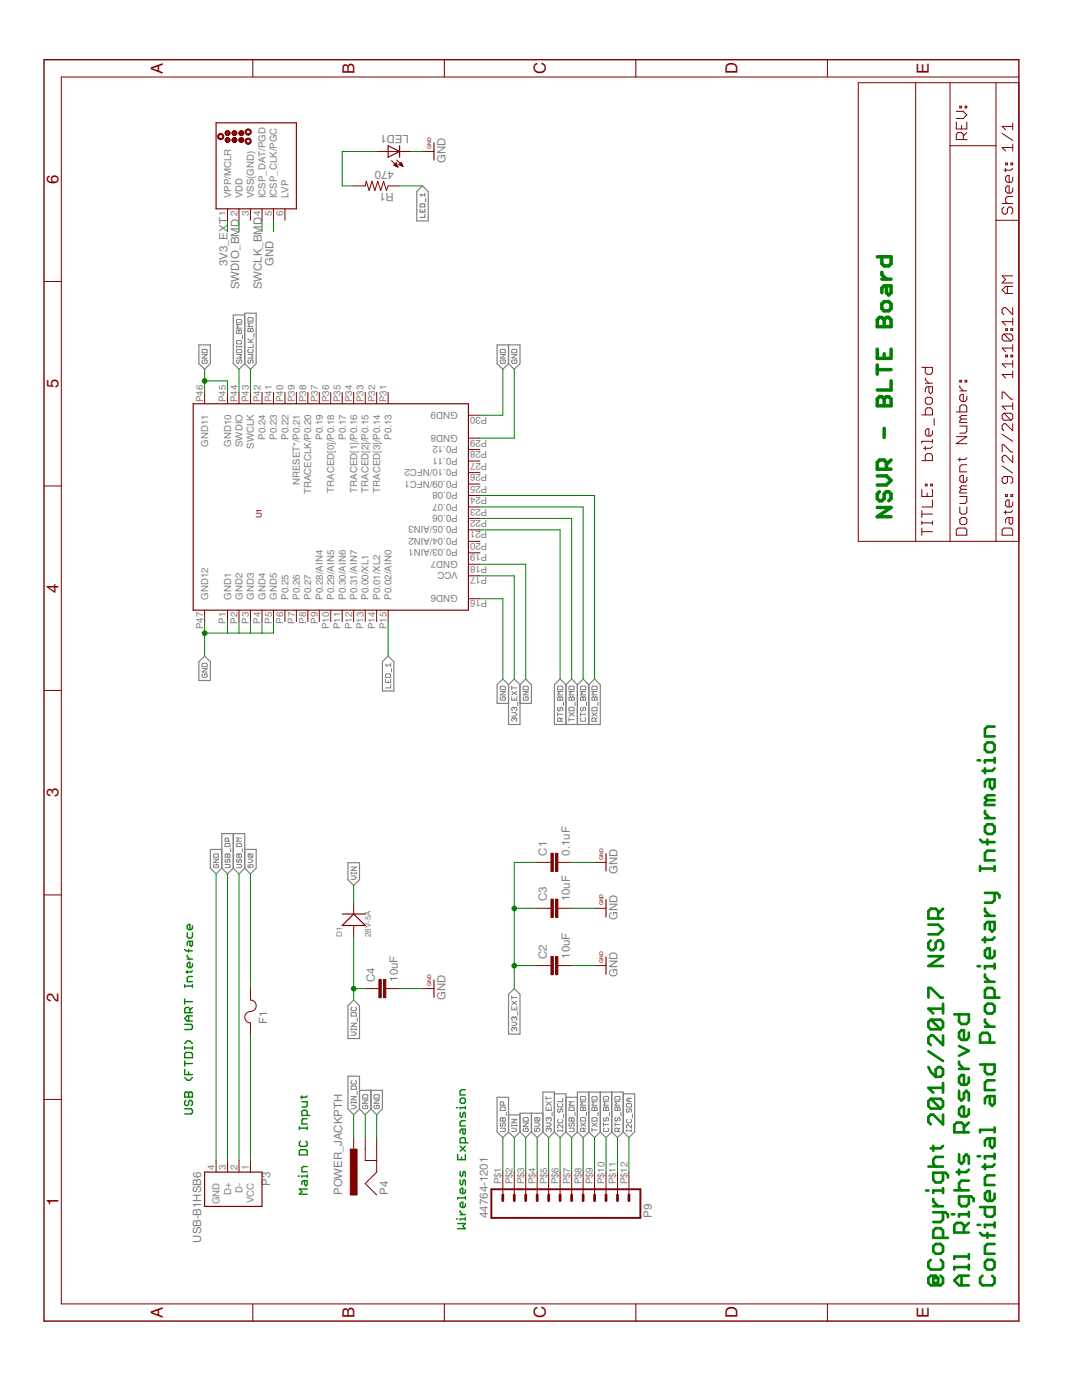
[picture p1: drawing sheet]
<svg xmlns="http://www.w3.org/2000/svg" width="216mm" height="279mm" viewBox="0 0 216 279" stroke-linecap="round" stroke-linejoin="round" font-family="sans-serif">
<g fill="none" stroke="#808080" stroke-width=".23">
<path d="M83.2 38.2l1.1-1.1 1.1 1.1v5.9h-2.2zM84.8 38.6v.6M84.8 38.9h-1l.4 .3M84.9 39.6v.6M83.8 40.8l.2-.1h.6l.2 .1v.5h-1zM83.8 41.7v.6h1v-.6M84.3 42v.3M84.8 42.8v.6h-1M39.7 68.8h2.3v3.8l-1.2 1.1-1.1-1.1zM48.8 62.9h-2.3v9.7l1.2 1.1 1.1-1.1M48.8 62.5h2.3v10.1l-1.1 1.1-1.2-1.1zM99.2 68.8h4.6v3.8l-1.2 1.1-1.1-1.1-1.2 1.1-1.1-1.1z"/>
<path d="M101.5 68.8v3.8M40.8 130.9l1.2 1.2v3.7h-2.3v-3.7zM77.4 130.9l1.2 1.2v5.8h-2.3v-5.8zM101.5 136.7l-1.2-1.2-1.1 1.2v3.7h2.3M101.5 136.7v7.9h2.3v-7.9M101.5 136.7l1.1-1.2 1.2 1.2M103.8 136.7l1.1-1.2 1.1 1.2v3.7h-2.2M112.9 136.7l-1.1-1.2-1.2 1.2v7.9h9.2v-7.9l-1.2-1.2-1.1 1.2M112.9 136.7l1.2-1.2 1.1 1.2M112.9 136.7v7.9M115.2 136.7v7.9M115.2 136.7l1.2-1.2 1.1 1.2"/>
<path d="M117.5 136.7v7.9M44.3 169.5h-2.3v3.7l1.1 1.2 1.2-1.2M44.3 173.2v-6.8h4.5v6.8M44.3 173.2l1.1 1.2 1.1-1.2M46.5 166.4v6.8M46.5 173.2l1.2 1.2 1.1-1.2M48.8 169.5h2.3v3.7l-1.1 1.2-1.2-1.2M69.4 172.2h2.3v3.4l-1.1 1.1-1.2-1.1zM102.6 197.3l1.2 1.1v8h-2.3v-8zM69.4 200.7l1.2-1.1 1.1 1.1v6.6h-2.3zM69.4 214.8h2.3v6.5l-1.1 1.2-1.2-1.2zM71.7 217.6h4.6v3.7l-1.1 1.2-1.2-1.2"/>
<path d="M74 217.6v3.7M99.2 219h2.3v6.9l-1.2 1.1-1.1-1.1zM110.6 218.3h2.3v7.6M112.9 219h2.3M117.5 218v7.9M119.8 218v7.9M122.1 218v7.9M124.4 218.3h2.2v7.6l-1.1 1.1-1.1-1.1M71.7 221.3l1.2 1.2 1.1-1.2M101.5 225.9l1.1 1.1 1.2-1.1M101.5 222.5h2.3M103.8 225.9l1.1 1.1 1.1-1.1"/>
<path d="M106 222.2v3.7M106 225.9l1.2 1.1 1.1-1.1M108.3 222.2h-4.5v3.7M108.3 225.9v-7.9h2.3v7.9M108.3 225.9l1.2 1.1 1.1-1.1M110.6 225.9l1.2 1.1 1.1-1.1M112.9 225.9l1.2 1.1 1.1-1.1M115.2 225.9l1.2 1.1 1.1-1.1M115.2 225.9v-7.9h9.2v7.9M117.5 225.9l1.1 1.1 1.2-1.1M119.8 225.9l1.1 1.1 1.2-1.1M122.1 225.9l1.1 1.1 1.2-1.1"/>
</g>
<g fill="none" stroke="#808080" stroke-width=".2">
<path d="M40.3 70.8h1l-1 .7h1M40.5 69.7h.7l.1 .2v.5h-1v-.5zM40.5 71.8l-.2 .2v.3l.2 .2h.7l.1-.2v-.3l-.1-.2h-.4v.4M47.2 70.8h1l-.3 .3 .3 .4h-1M47.2 69.9l.1-.2h.7l.2 .2v.5h-1zM47.2 66l.1-.2 .4 .2 .3-.2 .2 .2v.5h-1zM47.2 69v.3M47.2 69.2h1M47.3 71.8l-.1 .2v.3l.1 .2 .4-.2v-.3l.2-.2 .3 .2v.3l-.2 .2M47.3 63.8h.7l.2 .1v.5h-1v-.5zM47.3 68h.7l.2 .1v.4l-.2 .1h-.7l-.1-.1v-.4zM47.7 66v.5"/>
<path d="M48.2 69v.3M48.2 64.8h-1l.3 .4-.3 .3h1M48.4 66.9v.7M49.5 70.8h1l-.3 .3 .3 .4h-1M49.5 65.7l.1-.2 .4 .2 .3-.2 .2 .2v.5h-1zM49.5 68.3h1M49.5 67.6l.7 .7M49.6 71.8l-.1 .2v.3l.1 .2 .4-.2v-.3l.2-.2 .3 .2v.3l-.2 .2M49.6 69.7l-.1 .2v.3l.1 .2h.7l.2-.2v-.3l-.2-.2M49.6 63.4h.7l.2 .2v.5h-1v-.5zM50 65.7v.5M50.5 64.5h-1l.3 .3-.3 .3h1"/>
<path d="M50.5 68.7v.6h-1M50.5 67.6l-.5 .5M50.7 66.5v.7M99.8 70.8h1l-1 .7h1M99.8 69.9l.2-.2h.7l.1 .2v.5h-1zM100 71.8l-.2 .2v.3l.2 .2h.7l.1-.2v-.3l-.1-.2h-.4v.4M102.1 70.8h1l-1 .7h1M102.1 69.9l.2-.2h.7l.1 .2v.5h-1zM102.3 71.8l-.2 .2v.3l.2 .2h.7l.1-.2v-.3l-.1-.2h-.4v.4M40.3 133.4h1l-1 .7h1M40.5 134.5l-.2 .2v.3l.2 .2h.7l.1-.2v-.3l-.1-.2h-.4v.3M40.5 132.4h.7l.1 .1v.6h-1v-.6z"/>
<path d="M76.9 134.7l.2-.2h.7l.2 .2v.5h-1.1zM76.9 135.5v.7h1.1v-.7M77.4 135.9v.3M78 136.6v.7h-1.1M78 132.4v.7M78 132.7h-1.1l.4 .4M78.1 133.4v.7M99.8 138h1l-1 .7h1M100 136.9h.7l.1 .2v.5h-1v-.5zM100 139.1l-.2 .1v.4l.2 .1h.7l.1-.1v-.4l-.1-.1h-.4v.3M102.1 139.1v.6h1v-.6M102.1 136.9v.7"/>
<path d="M102.1 138l1 .7M102.1 137.3h1M102.6 139.4v.3M103.1 138l-1 .7M104.4 138h1l-1 .7h1M104.6 139.1l-.2 .1v.4l.2 .1h.6l.2-.1v-.4l-.2-.1h-.3v.3M104.6 136.9h.6l.2 .2v.5h-1v-.5zM111.3 139.2l.1-.1 .4 .1 .3-.1 .2 .1v.5h-1zM111.3 137.1l.1-.2h.7l.2 .2v.5h-1zM111.8 139.2v.5M112.3 138h-1l.3 .3-.3 .4h1M113.5 139.2l.2-.1 .4 .1 .3-.1 .2 .1v.5h-1.1z"/>
<path d="M113.7 136.9h.7l.2 .2v.5h-1.1v-.5zM114.1 139.2v.5M114.6 138h-1.1l.4 .3-.4 .4h1.1M115.8 139.2l.2-.1 .4 .1 .3-.1 .2 .1v.5h-1.1zM116 136.9h.7l.2 .2v.5h-1.1v-.5zM116.4 139.2v.5M116.9 138h-1.1l.4 .3-.4 .4h1.1M118.1 139.2l.2-.1 .3 .1 .4-.1 .1 .1v.5h-1zM118.1 137.1l.2-.2h.7l.1 .2v.5h-1zM118.6 139.2v.5M119.1 138h-1l.4 .3-.4 .4h1M102.1 142.2h.7l.3 .4-.3 .3h-.7"/>
<path d="M102.6 141.3l-.2-.1-.3 .1v.4l.2 .2M102.6 143.4l-.2-.1-.3 .1v.4l.2 .2M102.6 141.3l.2-.1 .3 .1v.4l-.1 .2M102.6 143.4l.2-.1 .3 .1v.4l-.1 .2M102.6 141.3v.2M102.6 143.4v.2M103.3 140.1v.7M111.3 142.6h1M111.3 142.2v.7M111.4 141.2l-.1 .1v.4l.1 .2 .4-.2v-.4l.2-.1 .3 .1v.4l-.2 .2M112 144v-.6l-.2-.1h-.4l-.1 .1v.6h1M112.3 143.3l-.3 .3"/>
<path d="M112.5 140.1v.7M113.5 141.3l.2-.1h.7l.2 .1v.6h-1.1zM113.5 143.6h1.1M113.5 143.3v.7M113.5 142.2l1.1 .7M114.6 142.2l-1.1 .7M114.7 140.1v.7M115.8 142.2v.7M115.8 142.6h1.1M116 143.3l-.2 .1v.4l.2 .2h.7l.2-.2v-.4l-.2-.1M116 141.2l-.2 .1v.4l.2 .2 .4-.2v-.4l.1-.1 .4 .1v.4l-.2 .2M117 140.1v.7"/>
<path d="M118.1 141.3l.2-.1h.7l.1 .1v.6h-1zM118.1 142.2l1 .7M118.8 144v-.6l-.2-.1h-.3l-.2 .1v.6h1M119.1 143.3l-.3 .3M119.1 142.2l-1 .7M119.3 140.1v.7M42.6 171.5h1l-1 .6h1M42.8 172.5l-.2 .2v.3l.2 .2h.6l.2-.2v-.3l-.5-.2v.3M42.8 170.4h.6l.2 .2v.5h-1v-.5zM44.9 172.5h.8l.2 .2v.3l-.2 .2h-.8M44.9 170.6l.2-.2 .3 .2 .3-.2 .2 .2v.5h-1zM44.9 168.5l.2-.2h.6l.2 .2v.5h-1z"/>
<path d="M45.1 171.5l-.2 .1v.4l.4 .1 .1-.5 .3-.1 .2 .1v.4l-.2 .1M45.4 170.6v.5M45.6 167.9v-.5l-.2-.1h-.3l-.2 .1v.5h1M46 169.4v.6M47.2 172.5h.8l.2 .2v.3l-.2 .2h-.8M47.2 168.5l.2-.2h.6l.2 .2v.5h-1zM47.4 171.5l-.2 .1 .2 .5 .3-.1v-.4l.2-.1 .3 .1v.4l-.2 .1M47.4 170.4l.3 .2 .3-.2 .2 .2v.5h-1v-.5zM47.7 170.6v.5M48.2 167.3h-1l.3 .3-.3 .3h1M48.3 169.4v.6M49.5 172.5v.7h.5l-.2-.5 .5-.2 .2 .2-.2 .5"/>
<path d="M49.5 171.5h.6l.4 .3-.4 .3h-.6M49.7 170.4l-.2 .2 .2 .5h.6M49.7 170.4h.6l.2 .2-.2 .5M49.7 170.4l.6 .7M70.1 174.1v.3M70.1 174.8h.7l.3 .4-.3 .3h-.7M70.1 174.3h1M70.1 173h1l-1 .7h1M71.1 174.1v.3M102.1 198.7v.7M102.1 199.8l1 .7M102.1 199.1h1"/>
<path d="M103.1 199.8l-1 .7M70.1 218.8h1l-1 .7h1M70.1 202.2l.1-.1h.7l.2 .1v.6h-1zM70.1 216.9l.1-.2h.7l.2 .2v.5h-1zM70.1 205.2v.4M70.1 219.9v.3M70.1 206h.7l.3 .3-.3 .3h-.7M70.1 205.4h1M70.1 204.2h1l-1 .7h1M70.2 201l-.1 .2v.3l.1 .2h.7l.2-.2v-.3l-.2-.2M70.2 215.6l-.1 .2v.4l.1 .1h.7l.2-.1v-.4l-.2-.2M71.1 205.2v.4"/>
<path d="M71.1 219.9v.3M71.3 203.1v.7M71.3 217.8v.6M72.3 219.5h1.1l-1.1 .7h1.1M72.5 218.5h.7l.2 .1v.6h-1.1v-.6zM74.6 219.5h1.1l-1.1 .7h1.1M74.6 218.6l.2-.1h.7l.2 .1v.6h-1.1zM102.1 200.9v.6h1v-.6M102.1 204h.7l.3 .3-.3 .4h-.7M102.6 203.1l-.2-.2-.3 .2v.4l.2 .1M102.6 205.2l-.2-.1-.3 .1v.4l.2 .1M102.6 203.1l.2-.2 .3 .2v.4l-.1 .1"/>
<path d="M102.6 205.2l.2-.1 .3 .1v.4l-.1 .1M102.6 201.2v.3M102.6 203.1v.2M102.6 205.2v.2M103.3 201.9v.7M109 218.8v.7M109 219.9l1 .7M109 219.2h1M110 219.9l-1 .7M112.3 219.2v.7h-1M114.6 219.9h-1.1l.4 .3-.4 .4h1.1M115.8 219l.2-.2h.7l.2 .2v.5h-1.1z"/>
<path d="M116.9 219.9h-1.1l.4 .3-.4 .4h1.1M118.1 219l.2-.2h.7l.1 .2v.5h-1zM119.1 219.9h-1l.4 .3-.4 .4h1M120.4 219l.2-.2h.7l.1 .2v.5h-1zM121.4 219.9h-1l.4 .3-.4 .4h1M122.7 219l.2-.2h.6l.2 .2v.5h-1zM123.7 219.9h-1l.3 .3-.3 .4h1M125.5 219.2v.7M126 219.2h-.7l-.3 .3 .3 .4h.7M70.1 220.6h.7l.3 .3-.3 .4h-.7M70.1 220h1M72.5 220.6l-.2 .1v.4l.2 .2h.7l.2-.2v-.4l-.2-.1h-.3v.3"/>
<path d="M74.8 220.6l-.2 .1v.4l.2 .2h.7l.2-.2v-.4l-.2-.1h-.3v.3M99.8 225.1h.9l.1 .2v.4l-.1 .1h-.9M100 220.9h.7l.1 .2v.5h-1v-.5zM100 223l.3 .2 .4-.2 .1 .2v.5h-1v-.5zM100 224.1l-.2 .2v.3l.4 .2 .1-.2v-.3l.4-.2 .1 .2v.3l-.1 .2M100.3 223.2v.5M100.5 220.6v-.6l-.2-.1h-.3l-.2 .1v.6h1M101 222v.7M102.1 224.4v.4M102.1 225.1h.7l.3 .4-.3 .3h-.7M102.1 223.4h1l-1 .7h1M102.1 224.6h1"/>
<path d="M103.1 224.4v.4M104.4 224.1h1l-1 .7h1M104.6 223h.6l.2 .2v.5h-1v-.5zM104.6 225.1l-.2 .2v.4l.2 .1h.6l.2-.1v-.4l-.2-.2h-.3v.4M106.7 225.1v.7h.5l-.2-.5 .2-.2h.3l.2 .2v.4l-.2 .1M106.7 224.1h.7l.3 .3-.3 .4h-.7M106.8 223l-.1 .2v.4l.1 .1h.7M106.8 223h.7l.2 .2v.4l-.2 .1M106.8 223l.7 .7M109 224.1h.6l.4 .3-.4 .4h-.6M109 220.9v.7h1v-.7M109.5 225.3l-.2-.2-.3 .2v.4l.1 .1"/>
<path d="M109.5 225.3l.1-.2 .4 .2v.4l-.2 .1M109.5 223.2l-.2-.2-.3 .2v.4l.1 .1M109.5 223.2l.1-.2 .4 .2v.4l-.2 .1M109.5 221.3v.3M109.5 223.2v.2M109.5 225.3v.2M110.2 222v.7M111.3 225.5v.3M111.3 225.7h1M111.4 223.4l-.1 .2v.3l.1 .2h.7l.2-.2v-.3l-.2-.2M111.4 220.2l-.1 .2v.3l.1 .2h.7l.2-.2v-.3l-.2-.2M111.4 221.3l-.1 .2v.3l.1 .2 .4-.2v-.3l.2-.2 .3 .2v.3l-.2 .2"/>
<path d="M112.3 224.5v.6l-.7-.6-.3 .1v.4l.1 .1M112.3 225.5v.3M112.5 222.3v.7M113.5 225.1h.9l.2 .2v.4l-.2 .1h-.9M113.5 221.1l.2-.2h.7l.2 .2v.5h-1.1zM113.7 224.1l-.2 .2v.3l.4 .2 .2-.2v-.3l.3-.2 .2 .2v.3l-.2 .2M113.7 223l.4 .2 .3-.2 .2 .2v.5h-1.1v-.5zM114.1 223.2v.5M114.7 222v.7M115.8 221.1l.2-.2 .4 .2 .3-.2 .2 .2v.5h-1.1zM115.8 224.1l1.1 .7M116 223h.7l.2 .2v.5h-1.1v-.5z"/>
<path d="M116.4 221.1v.5M116.5 225.8v-.5l-.1-.2h-.4l-.2 .2v.5h1.1M116.9 225.1l-.4 .4M116.9 224.1l-1.1 .7M117 222v.7M118.1 223.2l.2-.2h.7l.1 .2v.5h-1zM118.1 221.1l.2-.2 .3 .2 .4-.2 .1 .2v.5h-1zM118.1 225.1v.7M118.1 225.5h1M118.1 224.1l1 .7M118.6 221.1v.5M119.1 224.1l-1 .7"/>
<path d="M119.3 222v.7M120.4 221.1l.2-.2 .3 .2 .4-.2 .1 .2v.5h-1zM120.4 224.1v.7M120.4 224.4h1M120.6 225.1l-.2 .2v.4l.2 .1h.7l.1-.1v-.4l-.1-.2M120.6 223l-.2 .2v.4l.4 .1 .1-.1v-.4l.4-.2 .1 .2v.4l-.1 .1M120.9 221.1v.5M121.6 222v.7M122.7 221.1l.2-.2 .3 .2 .3-.2 .2 .2v.5h-1zM122.7 224.4h1M122.7 224.1v.7M122.9 223l-.2 .2v.4l.3 .1 .2-.1v-.4l.3-.2 .2 .2v.4l-.2 .1"/>
<path d="M123.2 221.1v.5M123.4 225.8v-.5l-.2-.2h-.3l-.2 .2v.5h1M123.7 225.1l-.3 .4M123.9 222v.7M125 220.4l.2-.2h.6l.2 .2v.5h-1zM125 225.7h1M125 225.5v.3M125.2 223.4l-.2 .2v.3l.2 .2h.6l.2-.2v-.3l-.2-.2M125.2 221.3l-.2 .2v.3l.3 .2 .2-.2v-.3l.3-.2 .2 .2v.3l-.2 .2M126 224.5v.6l-.7-.6-.3 .1v.4l.2 .1M126 225.5v.3M126.2 222.3v.7"/>
</g>
<g fill="none" stroke="#800000" stroke-width=".2">
<path d="M50.4 11.9v3.5M88.7 11.9v3.5M126.9 11.9v3.5M165.1 11.9v3.5M171.3 16.5h32v91.5h-32zM182.7 16.5v91.5M189.6 16.5v91.5M198.7 16.5v91.5M203.3 15.4h-191.1v244.8h191.1M70.6 37.1h2.3l.2-.9 .6 1.8 .5-1.8 .6 1.8 .6-1.8 .6 1.8 .5-1.8 .6 1.8 .3-.9h2.3M75.2 30.2h6.8M78.1 32.1l1.3 1.2"/>
<path d="M78.7 32.9v.1M78.8 32.8v.2M78.9 32.7v.4M79 32.6v.5M79 32.5l.4 .8-.8-.3zM79.1 32.6v.6M79.2 31.9l1.2 1.3M79.2 32.8v.4M79.3 33.1v.2M79.4 33.3h.1M79.6 32.9l.5-.5 .3 .8zM79.7 32.8v.1"/>
<path d="M79.8 32.7v.2M79.9 32.6v.4M80 32.5v.5M80.1 32.5v.6M80.2 32.8v.3M80.3 33v.2M84.3 30.2h2.3M189.6 29.1h9.1M190.8 24.3v1.4h2.1v-1.4M190.8 22.2h1.4l.7 .7-.7 .7h-1.4M191.5 21.2h.4v.3h-.4zM191.9 25v.7"/>
<path d="M192.2 27.9v-1.1l-.3-.3h-.7l-.4 .3v1.1h2.1M192.6 21.2h.3v.3h-.3zM192.9 26.5l-.7 .7M200 26.6l2.1 1.4M200.7 32.5h.3v.4h-.3zM200.7 33.6v.7M201.7 32.5h.4v.4h-.4zM202.1 24.5v1.4M202.1 28.7v1.4M202.1 35.3v.7l-.4 .4h-.7l-.3-.4v-.7l.3-.3h.4v1.4M202.1 37.5v.7l-.4 .3h-.7l-.3-.3v-.7l.3-.4h.4v1.4M202.1 39.2h-1.1l-.3 .4v.7l.3 .3"/>
<path d="M202.1 33.6l-.4 .4h-1.4M202.1 29.4h-2.1l.7 .7M202.1 25.2h-2.1l.7 .7M8.8 56.2h3.4M45.4 41.7v2.3M47.7 41.7v2.3M50 41.7v2.3M52.3 41.7v2.3M54.6 41.7v2.3M56.9 41.7v2.3M198.7 44h4.6M200 40.6h2.1"/>
<path d="M200.3 41.3l-.3 .4v.7l.3 .3h.4l.3-.3v-.7l.4-.4h.3l.4 .4v.7l-.4 .3M201 57.2v1.4M202.1 57.2h-1.4l-.7 .7 .7 .7h1.4M202.1 55.1h-2.1l.7 .7-.7 .7h2.1M40.8 78.3v2.3M45.4 78.3v2.3M47.7 78.3v2.3M50 78.3v2.3M52.3 78.3v2.3M54.6 78.3v2.3M56.9 78.3v2.3M59.1 78.3v2.3"/>
<path d="M61.4 78.3v2.3M63.7 78.3v2.3M66 78.3v2.3M68.3 78.3v2.3M70.6 78.3v2.3M72.9 78.3v2.3M75.2 78.3v2.3M77.4 78.3v2.3M183.9 73.3h2.2v1.1l-.4 .3h-.7l-.4-.3v-1.1M184.6 79.6l.4-.3h.7l.4 .3v.7l-.4 .4h-.7l-.4-.4zM184.6 75.4v.4l.8 .7M184.6 76.5h1.5"/>
<path d="M185.4 77.2v1l.3 .4 .4-.4v-1h-1.1l-.4 .3v.7M191.5 75.9h.4v.3h-.4zM191.5 77v.3l.7 .7M191.5 78h1.4M192.6 75.9h.3v.3h-.3zM192.9 79.1v.7l-.3 .3h-.7l-.4-.3v-.7l.4-.4h.3v1.4M200 79.7v-1.4h.3l1.4 1.4h.4M200.3 66.7h1.4l.4 .3v.7l-.4 .4M200.3 66.7l-.3 .3v.7l.3 .4h1.4M200.3 66.7l1.4 1.4M200.7 65.6h.3v.4h-.3zM200.7 70.9h.3v.3h-.3z"/>
<path d="M201.7 65.6h.4v.4h-.4zM201.7 70.9h.4v.3h-.4zM202.1 61.4v1.4l-1.4-1.4h-.4l-.3 .3v.7l.3 .4M202.1 63.5v1.4M202.1 68.8v1.4M202.1 71.9v1.4M202.1 74v1.4M202.1 74.7h-2.1l.7 .7M202.1 72.6h-2.1l.7 .7M202.1 69.5h-2.1l.7 .7M202.1 64.2h-2.1l.7 .7M8.8 97h3.4"/>
<path d="M93.5 87.4h2.3M93.5 82.9h2.3M93.5 98.9h2.3M93.5 96.6h2.3M93.5 94.3h2.3M93.5 92h2.3M93.5 89.7h2.3M183.9 97.7v1.4h2.2v-1.4M183.9 82.8h2.2v-1.1l-.4-.3h-.7l-.4 .3v1.1M183.9 91.9h2.2v-1l-.4-.4h-.7l-.4 .4v1M184.6 96.6h.4v.4h-.4zM184.6 89.1v.7"/>
<path d="M185 98.4v.7M185.7 96.6h.4v.4h-.4zM186.1 99.8v1.4h-2.2M186.1 88.1h-2.2v.3M186.1 86v.7l-.4 .3h-.7l-.4-.3v-.7l.4-.4h.4v1.4M186.1 87.7v.7M186.1 89.1l-.4 .4h-1.4M186.4 83.5v1.4M190.8 82.2h2.1v-1l-.3-.4h-.7l-.4 .4v1M190.8 87.1h2.1l-2.1 1.4h2.1M191.5 99.1h1.4v1l-.3 .4h-1.1M191.5 85h1.4v1.1l-.3 .3h-1.1"/>
<path d="M191.5 91.4v.7M191.9 83.6l-.4 .4v.3h1.4M191.9 97.7l-.4 .3v.4h1.4M191.9 97.7h1M191.9 83.6h1M192.9 95.2v.7l-.3 .4h-.7l-.4-.4v-.7l.4-.3h.3v1.4M192.9 92.8h-1l-.4 .3v1.1h1.4M192.9 97h-1l-.4 .3 .4 .4M192.9 91.4l-.3 .3h-1.4M192.9 82.9h-1l-.4 .4 .4 .3M200 90.2v-1.4h.3l1.4 1.4h.4M200 93l2.1 1.4"/>
<path d="M200 86.7l2.1 1.4M200.3 82.5h1.4l.4 .3v.7l-.4 .4M200.3 82.5l-.3 .3v.7l.3 .4h1.4M200.3 82.5l1.4 1.4M200.7 98.7h.3v.4h-.3zM201 95.1v1.1l-.3 .3h-.4l-.3-.3v-.7l.3-.4h1.4l.4 .4v.7l-.4 .3M201.7 98.7h.4v.4h-.4zM202.1 80.3v1.4M202.1 84.6v1.4l-1.4-1.4h-.4l-.3 .3v.7l.3 .4M202.1 90.9v1.4l-1.4-1.4h-.4l-.3 .3v.7l.3 .4M202.1 81h-2.1l.7 .7M93.5 119.5h2.3"/>
<path d="M93.5 112.6h2.3M93.5 114.9h2.3M93.5 110.3h2.3M93.5 108h2.3M93.5 105.7h2.3M93.5 103.5h2.3M93.5 101.2h2.3M183.9 106.1h2.2M183.9 101.9v1.4M183.9 104v.7M183.9 105.4v1.4M183.9 104.4h2.2"/>
<path d="M183.9 102.6h2.2M186.1 104v.7M191.2 105.4h1.4l.3 .3v1.1h-2.1v-1.1zM191.5 101.2v1l.4 .4h.7l.3-.4v-1M191.9 103.3h.7l.3 .3v.8l-.3 .3h-.7l-.4-.3v-.8zM200 105.7l.3-.3h1.4l.4 .3v1.1h-2.1zM200.7 101.9v.7M201.4 103.3v1.1l.3 .3 .4-.3v-1.1h-1.1l-.3 .3v.8M202.1 100.1v.7l-.4 .4h-.7l-.3-.4v-.7l.3-.3h.4v1.4M202.1 101.9l-.4 .3h-1.4M8.8 137.8h3.4M40.8 121.8v2.3"/>
<path d="M45.4 121.8v2.3M47.7 121.8v2.3M50 121.8v2.3M52.3 121.8v2.3M54.6 121.8v2.3M56.9 121.8v2.3M59.1 121.8v2.3M61.4 121.8v2.3M63.7 121.8v2.3M66 121.8v2.3M68.3 121.8v2.3M70.6 121.8v2.3"/>
<path d="M72.9 121.8v2.3M75.2 121.8v2.3M77.4 121.8v2.3M8.8 178.6h3.4M107.2 172.1h2.7M111.3 172.1h2.8M118.6 172.1h2.3M50 197.3v2.3a1.17 1.17 0 0 1 1.1 1.3 1.17 1.17 0 0 1-1.4 1 1.15 1.15 0 0 0-.8 1.2 1.15 1.15 0 0 0 1.1 1.1v2.2M70.6 180.1v2.3M70.6 184.7v2.3M72.9 197.3h2.7M77 197.3h2.7"/>
<path d="M84.3 197.3h2.3M107.2 181.3h2.7M107.2 192.7h2.7M111.3 181.3h2.8M111.3 192.7h2.8M118.6 181.3h2.3M118.6 192.7h2.3M8.8 219.4h3.4M43.1 231.6v2.3M45.4 231.6v2.3M47.7 231.6v2.3M50 231.6v2.3"/>
<path d="M70.6 227v2.3M72.9 227v4.6h2.3M75.2 227v6.9l-2.3 2.3 2.3 2.3M100.3 233.9v4.6M102.6 233.9v4.6M104.9 233.9v4.6M107.2 233.9v4.6M109.5 233.9v4.6M111.8 233.9v4.6M114.1 233.9v4.6M116.4 233.9v4.6M118.6 233.9v4.6"/>
<path d="M120.9 233.9v4.6M123.2 233.9v4.6M125.5 233.9v4.6M50.4 260.2v3.5M88.7 260.2v3.5M126.9 260.2v3.5M165.1 260.2v3.5"/>
</g>
<g fill="none" stroke="#800000" stroke-width=".23">
<path d="M43.1 24.5h16v17.2h-16zM45 26.3a.46 .46 0 0 1 .7-.1 .46 .46 0 0 1 0 .7 .46 .46 0 0 1-.7 0M45 26.3v.6M45 27.7v.5M45 26.3v.5M45 27.7a.46 .46 0 0 1 .7-.1 .46 .46 0 0 1 0 .7 .46 .46 0 0 1-.7-.1M45.2 26.1v.9M45.2 27.5v.9M45.4 26.1v.9M45.4 27.5v.9M45.6 26.2v.8M45.6 27.6v.7"/>
<path d="M45.8 26.4v.3M45.8 27.8v.3M46.4 26.3a.46 .46 0 0 1 .7 0 .46 .46 0 0 1-.1 .7M46.4 26.9l.6 .1M46.4 26.3l-.1 .3 .1 .3M46.4 26.3v.6M46.4 27.7v.5M46.4 27.7l-.1 .2 .1 .3M46.6 26.1v.9M46.6 27.5v.9M46.8 26.1v.9M46.8 27.5v.9"/>
<path d="M47 27.5h-.3l-.3 .2M47 27.5a.46 .46 0 0 1 .1 .7 .46 .46 0 0 1-.7 0M47 26.2v.8M47 27.6v.7M47.2 26.4v.3M47.2 27.8v.3M47.8 26.3v.6M47.8 27.6v.6M48 26.1v.9M48 27.5v.9M48.2 26.1v.9M48.2 27.5v.9"/>
<path d="M48.4 26.2v.8M48.4 27.6v.7M48.6 26.7a.46 .46 0 0 0-.6-.6 .46 .46 0 0 0-.2 .8M48.6 27.8a.46 .46 0 0 0-.6-.3 .46 .46 0 0 0-.2 .7M48.6 27.8a.46 .46 0 0 1-.2 .6 .46 .46 0 0 1-.6-.2M48.6 26.4v.3M48.6 27.8v.3M48.6 26.7a.47 .47 0 0 1-.8 .2M77.4 29.1l2.3 1.1-2.3 1.2zM79.7 29.1v2.3M86.6 28.5v3.4M38.5 80.6h55v41.2h-55z"/>
<path d="M120.9 170.4v3.4M120.9 179.6v3.4M68.3 184.7l2.3-2.3 2.3 2.3zM68.3 182.4h4.6M86.6 195.6v3.4M120.9 191v3.4M40.8 233.9h11.5v6.9h-11.5z"/>
</g>
<path d="M8.8 11.9h194.5v251.8h-194.5z" fill="none" stroke="#800000" stroke-width=".28"/>
<g fill="#800000" stroke="#800000" stroke-width=".2">
<path d="M43.6 26.8a.63 .63 0 0 1 1 .2 .63 .63 0 0 1-.6 .9v-.2a.4 .4 0 0 1-.4-.6 .4 .4 0 0 1 .7-.1 .4 .4 0 0 1-.1 .6l-.2 .1v.2a.62 .62 0 0 1-.5-.4 .62 .62 0 0 1 .1-.7z" fill-rule="evenodd"/>
<path d="M49.1 27.7a.63 .63 0 0 1 1 .2 .63 .63 0 0 1-.6 .9v-.2a.39 .39 0 0 1-.4-.5 .39 .39 0 0 1 .7-.2 .39 .39 0 0 1-.1 .6l-.2 .1v.2a.63 .63 0 0 1-.6-.4 .63 .63 0 0 1 .2-.7z" fill-rule="evenodd"/>
<path d="M49.1 25.9a.62 .62 0 0 1 1 .2 .62 .62 0 0 1-.6 .9v-.3a.4 .4 0 0 1-.3-.5 .4 .4 0 0 1 .6-.1 .4 .4 0 0 1-.1 .6h-.2v.3a.61 .61 0 0 1-.6-.4 .61 .61 0 0 1 .2-.7z" fill-rule="evenodd"/>
</g>
<g fill="#800000" stroke="#800000" stroke-width=".2">
<path d="M69.9 229.3h1.3v9.2h-1.3z"/>
<path d="M76.5 195.5h.5v3.6h-.5z"/>
<path d="M75.6 195.5h.5v3.6h-.5z"/>
<path d="M110.8 179.5h.5v3.6h-.5z"/>
<path d="M109.9 179.5h.5v3.6h-.5z"/>
<path d="M110.8 190.9h.5v3.6h-.5z"/>
<path d="M109.9 190.9h.5v3.6h-.5z"/>
<path d="M110.8 170.3h.5v3.6h-.5z"/>
<path d="M109.9 170.3h.5v3.6h-.5z"/>
</g>
<path d="M98 237.3h29.8v5.8h-29.8z" fill="none" stroke="#800000" stroke-width=".38"/>
<path d="M100.3 238.5v1.1M102.6 238.5v1.1M104.9 238.5v1.1M107.2 238.5v1.1M109.5 238.5v1.1M111.8 238.5v1.1M114.1 238.5v1.1M116.4 238.5v1.1M118.6 238.5v1.1M120.9 238.5v1.1M123.2 238.5v1.1M125.5 238.5v1.1" fill="none" stroke="#800000" stroke-width=".55"/>
<g fill="none" stroke="#008000" stroke-width=".28">
<path d="M36.9 196.5v.5M36.9 199.4v1M36.9 199.9h1.5M36.9 196.8h1.5M36.9 189.5l.2 .3h1.3M37.4 186.2v.7l.2 .3h.5l.3-.3v-.7M37.4 190.6v.3l.5 .5M37.4 193.7v.5M37.4 191.4h1M37.6 189.5v.5M37.9 187.9v.7l.2 .3 .3-.3v-.7h-.8l-.2 .2v.5M38.4 184.7v.6l-.3 .2h-.5l-.2-.2v-.6l.2-.2h.3v1"/>
<path d="M38.4 192.3v.5l-.3 .3h-.5l-.2-.3v-.5l.2-.2h.3v1M38.4 196.5v.5M38.4 194.9h-.8l-.2 .2v.8h1M38.4 193.7l-.3 .3h-1M36.9 204.4h1.2l.3 .3v.5l-.3 .3h-1.2M36.9 218.2l.2-.3h.3l.2 .3 .3-.3h.2l.3 .3v.7h-1.5zM36.9 208.9v.5M36.9 211.7v1.1M36.9 213.4v1.1h1.5M36.9 215.1l.5 .5h.5l.5-.5M36.9 212.3h1.5M36.9 209.1h1.5"/>
<path d="M36.9 208.3l.5-.5h.5l.5 .5M37.1 210h1l.3 .3v.8h-1.5v-.8zM37.1 219.6l-.2 .3v.5l.2 .2h.3l.2-.2v-.5l.3-.3h.2l.3 .3v.5l-.3 .2M37.6 202.7v1.1M37.6 213.9v.6M37.6 218.2v.7M37.9 202.1v-.8l-.3-.2h-.5l-.2 .2v.8h1.5M38.4 208.9v.5M38.4 202.7h-1l-.5 .6 .5 .5h1M38.4 201.1l-.5 .5M60.2 218.7v.5M60.2 219.9h1.1v.8l-.3 .2h-.8"/>
<path d="M61.3 218.7l-.3 .3h-1M91.8 219.4l.3-.2h.5l.3 .2v.5l-.3 .3h-.5l-.3-.3zM92.9 217.5h-.8l-.3 .2v.8h1.1M36.9 221.3h1.2l.3 .3v.5l-.3 .2h-1.2M59.5 234.7h.2M59.7 224.9v.5M59.7 225.1h1.6M60 227.8l-.3 .2v.5l.3 .3h1l.3-.3v-.5l-.3-.2M60 229.4h1l.3 .3v.8h-1.6v-.8zM60.8 235.6v.8l.2 .3 .3-.3v-.8h-.8l-.3 .3v.5M61.3 237.3h-1.6l.5 .5-.5 .5h1.6M61.3 222.6v-.8l-.3-.2h-.5l-.3 .2v.8h1.6"/>
<path d="M61.3 223.3h-.8l-.3 .2v.8h1.1M61.3 232.8h-.8l-.3 .3v.7h1.1M61.3 234.7h-1.1v.3M61.3 224.9v.5M61.3 234.4v.6M91.1 221.1h.2M91.3 230.4v1h1.6v-1M91.8 222v.8l.3 .2 .3-.2v-.6l.2-.2 .3 .2v.8M91.8 233.8v.7l.3 .3 .3-.3v-.5l.2-.2 .3 .2v.8M91.8 235.5v.7l.3 .3 .3-.3v-.5l.2-.2 .3 .2v.8M91.8 228.7l1.1 1.1M92.1 230.9v.5"/>
<path d="M92.4 225.3v.8l.2 .3 .3-.3v-.8h-.8l-.3 .3v.5M92.9 221.1h-1.1v.2M92.9 223.7h-.8l-.3 .2v.8h1.1M92.9 228.1v-.8l-.3-.3h-.5l-.3 .3v.8h1.6M92.9 237.4v.5l-.3 .3h-.5l-.3-.3v-.5l.3-.2h.3v1M92.9 220.8v.5M92.9 238.8v.5M92.9 239.1h-1.6v.2M92.9 228.7l-1.1 1.1M91.1 243.3h.2M91.3 244.2h1.6l-.5 .5 .5 .5h-1.6M91.8 241.6v.3l.6 .5"/>
<path d="M91.8 242.4h1.1M92.9 240.2v.5l-.3 .3h-.5l-.3-.3v-.5l.3-.3h.3v1.1M92.9 243.3h-1.1v.2M92.9 243v.5"/>
</g>
<g fill="none" stroke="#008000" stroke-width=".53">
<path d="M195.1 151.7h.5M196.5 148.7l.5-.5h1l.5 .5v.9l-.5 .5h-1l-.5-.5zM196.5 153.4v.9M197 159.7l-.5 .5v.5h2M197 159.7h1.5M197.5 155.6v1.4l.5 .5 .5-.5v-1.4h-1.5l-.5 .4v1M198.5 151.3v.9M198.5 145h-1.5l-.5 .5v1.5h2M198.5 151.7h-2v.5M198.5 158.7h-1.5l-.5 .5 .5 .5M198.5 153.4l-.5 .4h-2M195.6 172.8v1"/>
<path d="M195.6 173.3h2.9M195.6 167.6l.4 .5h2.5M196.5 165l.5-.5h1l.5 .5v1l-.5 .4h-1l-.5-.4zM196.5 161.8v.5l1 1M196.5 178.2h2.4l.5 .5v.5M196.5 163.3h2M197 167.6v1M198.5 172.8v1M198.5 178.2v1.5l-.5 .4h-1.5M198.5 169.8h-1.5l-.5 .5v1.4h2M185.3 199.1v-1.9h.4l2 1.9h.5M185.3 190.8h2.9l-2.9 2h2.9"/>
<path d="M185.3 184.5h1.9l1 1-1 1h-1.9M185.7 187.7l-.4 .5v.9l.4 .5h.5l.5-.5v-.9l.5-.5h.5l.5 .5v.9l-.5 .5M187.2 183.3v-1.5l-.5-.4h-1l-.4 .4v1.5h2.9M188.2 181.4l-1 .9M195.1 192.8h.5M196.5 181.3v.5l1 1M196.5 187.1v.9M196.5 194.5v.5l1 .9M196.5 195.9h2M196.5 182.8h2M197.5 184v1.4l.5 .5 .5-.5v-1.4h-1.5l-.5 .5v.9M198.5 199.1v-1.4l-.5-.5h-1l-.5 .5v1.4h2.9"/>
<path d="M198.5 192.8h-2v.5M198.5 189.7v1l-.5 .5h-1l-.5-.5v-1l.5-.4h.5v1.9M198.5 192.3v1M198.5 187.1l-.5 .5h-2M185.3 213l.4 .9 1 1M185.3 209.8l2.9 2M185.7 203.5h2l.5 .5v.9l-.5 .5M185.7 219.3h2l.5 .5v.9l-.5 .5M185.7 203.5l-.4 .5v.9l.4 .5h2M185.7 219.3l-.4 .5v.9l.4 .5h2M185.7 219.3l2 1.9M185.7 203.5l2 1.9"/>
<path d="M186.7 213.4l.5-.4h.5l.5 .4v1l-.5 .5h-1zM188.2 200.3v2M188.2 206.7v1.9l-2-1.9h-.5l-.4 .4v1l.4 .5M188.2 216.1v2M188.2 217.1h-2.9l.9 1M188.2 201.3h-2.9l.9 1M190.4 202.4h2.9v1.5l-.5 .5h-.9l-.5-.5v-1.5M191.4 217.7v1.5l.5 .4 .4-.4v-1l.5-.5 .5 .5v1.4M191.4 211.9v.5l.9 .9M191.4 213.3h1.9M191.4 208.7l1.9 1-1.9 1M193.3 206.1v1l-.5 .4h-.9l-.5-.4v-1l.5-.5h.4v1.9"/>
<path d="M193.3 215v1l-.5 .5h-.9l-.5-.5v-1l.5-.5h.4v2M195.6 212.4h2.9v1.5l-.5 .5h-1l-.5-.5v-1.5M196.5 200.8l.5-.5h1l.5 .5v1l-.5 .5h-1l-.5-.5zM196.5 203.5v.4l1 1M196.5 204.9h2M197.5 208.1v-1.5l-.5-.5h-1l-.4 .5v1.5h2.9M197.5 218.8v1.4l.5 .5 .5-.5v-1.4h-1.5l-.5 .4v1M198.5 215.6h-1.5l-.5 .5v1.5h2M184.8 237.6h.5M185.3 232.8h2.9M186.2 228.7v1M186.2 239.3v.5l1 .9"/>
<path d="M188.2 222.4v2l-2-2h-.5l-.4 .5v1l.4 .5M188.2 234v1.5l-.5 .5h-1l-.5-.5v-1.5h2.5l.4 .5v.5M188.2 237.1v1M188.2 230.9h-1.5l-.5 .5v.9l.5 .5M188.2 237.6h-2v.5M188.2 228.7l-.5 .5h-2M190.4 237.6h2.9M191.4 230.4v1.4l.5 .5 .4-.5v-1l.5-.4 .5 .4v1.5M191.4 233.4v1M192.3 226v-1.5l-.4-.5h-1l-.5 .5v1.5h2.9M193.3 238.8v1.4l-.5 .5h-.9l-.5-.5v-1.4h2.4l.5 .5v.5M193.3 221.4v.9l-.5 .5h-.9l-.5-.5v-.9l.5-.5h.4v1.9"/>
<path d="M193.3 235.6h-1.4l-.5 .5v1l.5 .5M193.3 233.4l-.5 .5h-1.9M193.3 224l-1 1M195.1 230.8h.5M196.5 232.4v.9M197.5 227.2v1.4l.5 .5 .5-.5v-1.4h-1.5l-.5 .5v.9M198.5 225.5h-2.9v.5M198.5 225v1M198.5 230.3v.9M198.5 238.2v1l-.5 .5h-1l-.5-.5v-1l.5-.5h.5v2M198.5 230.8h-2v.4M198.5 234.6h-1.5l-.5 .5v1.4h2"/>
<path d="M198.5 232.4l-.5 .5h-2M185.7 251.4l-.4 .5v1l.4 .5h2l.5-.5v-1l-.5-.5M186.2 248.8l.5-.5h1l.5 .5v.9l-.5 .5h-1l-.5-.5zM186.2 255.1h1v.9h-1zM186.2 241.9h2.5l.4 .5v.5M186.2 240.7h2M187.7 254.6l.5 .5v.9l-.5 .5h-2l-.4-.5v-.9l.4-.5h1l.5 .5M188.2 241.9v1.5l-.5 .5h-1.5M188.2 247v-1.4l-.5-.5h-1l-.5 .5v1.4h2.9M189.9 242.3h.5M191.9 254.6v1.9M192.3 246v-1.5l-.4-.4h-1l-.5 .4v1.5h2.9"/>
<path d="M193.3 254.6h-1.9l-1 .9 1 1h1.9M193.3 250.8h-2.9v.4M193.3 252.9h-2.9v.5M193.3 241.9v.9M193.3 250.3v.9M193.3 252.4v1M193.3 244.1l-1 .9M193.3 242.3h-1.9v.5M195.1 244.5h.5M195.6 240.9h2.9v1.4l-.5 .5h-1l-.5-.5v-1.4M195.6 246.1l.4 .4h2.5M196 254.6l-.4 .5v.9l.4 .5h2l.5-.5v-.9l-.5-.5"/>
<path d="M196.5 251.9l.5-.5h1l.5 .5v1l-.5 .5h-1l-.5-.5zM197 246.1v.9M198.5 248.3h-1.5l-.5 .5v1.4h2M198.5 244v.9M198.5 244.5h-2v.4"/>
</g>
<g fill="none" stroke="#008000" stroke-width=".7">
<path d="M175 51.2h2.8v1.4l-.5 .5h-.9l-.4-.5v-1.4M176 54.3v.5l.9 .9M176 55.7h1.8M176.9 57v1.4l.4 .5 .5-.5v-1.4h-1.4l-.4 .5v.9M175 69.7v1.8h2.8v-1.8M175 72.8v1.9M175 73.8h2.8M175.5 63.4h.5l.4 .4 .5-.4h.4l.5 .4v1.4h-2.8v-1.4zM175.5 79.2h.5l.4 .4 .5-.4h.4l.5 .4v1.4h-2.8v-1.4zM176 60.7l.4-.5h.9l.5 .5v.9l-.5 .4h-.9l-.4-.4zM176.4 63.8v1.4M176.4 70.6v.9"/>
<path d="M176.4 79.6v1.4M177.8 76v1.8h-2.8M175 95h1.9l.9 .9-.9 .9h-1.9M175.5 98.1l-.5 .5v.9l.5 .4h.5l.4-.4v-.9l.5-.5h.4l.5 .5v.9l-.5 .4M176.4 85.5v1.8M176.9 93.6v-1.3l-.5-.5h-.9l-.5 .5v1.3h2.8M177.8 91.8l-.9 .9M175 101.3h2.8l-2.8 1.8h2.8"/>
</g>
<g fill="none" stroke="#008000" stroke-width=".2">
<path d="M75.2 30.2h-6.9v6.9h2.3M79.7 37.1h4.6M82 30.2h2.3M45.4 44v2.2M47.7 44v2.2M52.3 44v2.2M54.6 44v2.2M40.8 73.7v4.6M40.8 76h4.6v2.3M47.7 73.7v4.6M50 73.7v4.6M100.3 73.7v9.2h-4.5"/>
<path d="M102.6 73.7v13.7h-6.8M95.8 98.9h22.8v36.6M95.8 119.5h4.5v16M95.8 112.6h9.1v22.9M95.8 114.9h6.8v20.6M95.8 101.2h20.6v34.3M95.8 103.5h18.3v32M95.8 105.7h16v29.8M40.8 124.1v6.8M45.4 124.1v2.2M47.7 124.1v2.2M50 124.1v2.2"/>
<path d="M52.3 124.1v2.2M54.6 124.1v2.2h-13.8M77.4 124.1v6.8M43.1 174.4v57.2M45.4 174.4v57.2M47.7 174.4v57.2M50 174.4v22.9M70.6 176.7v3.4M107.2 172.1h-4.6v25.2M114.1 172.1h4.5M70.6 197.3h2.3M70.6 187v12.6"/>
<path d="M79.7 197.3h4.6M102.6 181.3h4.6M102.6 192.7h4.6M114.1 181.3h4.5M114.1 192.7h4.5M50 206.4v25.2M70.6 222.5v4.5M72.9 222.5v4.5M75.2 222.5v4.5M100.3 227v6.9M102.6 227v6.9M104.9 227v6.9"/>
<path d="M107.2 227v6.9M109.5 227v6.9M111.8 227v6.9M114.1 227v6.9M116.4 227v6.9M118.6 227v6.9M120.9 227v6.9M123.2 227v6.9M125.5 227v6.9"/>
</g>
<g fill="#008000" stroke="#008000" stroke-width=".2">
<circle cx="40.8" cy="126.4" r=".47"/>
<circle cx="40.8" cy="76" r=".47"/>
<circle cx="70.6" cy="197.3" r=".47"/>
<circle cx="102.6" cy="192.7" r=".47"/>
<circle cx="102.6" cy="181.3" r=".47"/>
</g>
<g font-size="3.8" fill="#800000">
<text x="32.5" y="14.7" transform="rotate(-90 32.5 14.7)">A</text>
<text x="70.7" y="14.7" transform="rotate(-90 70.7 14.7)">B</text>
<text x="108.9" y="14.8" transform="rotate(-90 108.9 14.8)">C</text>
<text x="147.1" y="14.8" transform="rotate(-90 147.1 14.8)">D</text>
<text x="185.4" y="14.7" transform="rotate(-90 185.4 14.7)">E</text>
<text x="11.7" y="36.7" transform="rotate(-90 11.7 36.7)">6</text>
<text x="11.7" y="77.5" transform="rotate(-90 11.7 77.5)">5</text>
<text x="11.7" y="118.3" transform="rotate(-90 11.7 118.3)">4</text>
<text x="11.7" y="159.1" transform="rotate(-90 11.7 159.1)">3</text>
<text x="11.7" y="199.9" transform="rotate(-90 11.7 199.9)">2</text>
<text x="11.7" y="240.7" transform="rotate(-90 11.7 240.7)">1</text>
<text x="32.5" y="263" transform="rotate(-90 32.5 263)">A</text>
<text x="70.7" y="263" transform="rotate(-90 70.7 263)">B</text>
<text x="108.9" y="263.1" transform="rotate(-90 108.9 263.1)">C</text>
<text x="147.1" y="263.1" transform="rotate(-90 147.1 263.1)">D</text>
<text x="185.4" y="263" transform="rotate(-90 185.4 263)">E</text>
</g>
<g font-size="2.6" fill="#808080">
<text x="81.6" y="27" transform="rotate(-180 81.6 27)">LED1</text>
<text x="78.6" y="34.1" transform="rotate(-180 78.6 34.1)">470</text>
<text x="88.9" y="32.5" transform="rotate(-90 88.9 32.5)">GND</text>
<text x="78.6" y="38.4" transform="rotate(-180 78.6 38.4)">R1</text>
<text x="45.4" y="53.1" transform="rotate(-90 45.4 53.1)">3V3_EXT</text>
<text x="54.6" y="53.1" transform="rotate(-90 54.6 53.1)">GND</text>
<text x="47.7" y="57.7" transform="rotate(-90 47.7 57.7)">SWDIO_BMD</text>
<text x="52.3" y="57.7" transform="rotate(-90 52.3 57.7)">SWCLK_BMD</text>
<text x="109.1" y="170.7" transform="rotate(-90 109.1 170.7)">C1</text>
<text x="113.7" y="170.7" transform="rotate(-90 113.7 170.7)">0.1uF</text>
<text x="109.1" y="179.9" transform="rotate(-90 109.1 179.9)">C3</text>
<text x="113.7" y="179.9" transform="rotate(-90 113.7 179.9)">10uF</text>
<text x="123.2" y="174.4" transform="rotate(-90 123.2 174.4)">GND</text>
<text x="123.2" y="183.6" transform="rotate(-90 123.2 183.6)">GND</text>
<text x="109.1" y="191.3" transform="rotate(-90 109.1 191.3)">C2</text>
<text x="113.7" y="191.3" transform="rotate(-90 113.7 191.3)">10uF</text>
<text x="74.8" y="195.9" transform="rotate(-90 74.8 195.9)">C4</text>
<text x="79.4" y="195.9" transform="rotate(-90 79.4 195.9)">10uF</text>
<text x="123.2" y="195" transform="rotate(-90 123.2 195)">GND</text>
<text x="88.9" y="199.6" transform="rotate(-90 88.9 199.6)">GND</text>
<text x="53.3" y="204.4" transform="rotate(-90 53.3 204.4)">F1</text>
<text x="53.9" y="236.7" transform="rotate(-90 53.9 236.7)">P3</text>
<text x="68.3" y="238.5" transform="rotate(-90 68.3 238.5)">POWER_JACKPTH</text>
<text x="77.4" y="238.5" transform="rotate(-90 77.4 238.5)">P4</text>
<text x="97.4" y="243.1" transform="rotate(-90 97.4 243.1)">44764-1201</text>
<text x="130.1" y="243.1" transform="rotate(-90 130.1 243.1)">P9</text>
<text x="40.2" y="248" transform="rotate(-90 40.2 248)">USB-B1HSB6</text>
</g>
<g font-size="2.2" fill="#808080">
<text x="46.1" y="39.6" transform="rotate(-90 46.1 39.6)">VPP/MCLR</text>
<text x="48.4" y="39.6" transform="rotate(-90 48.4 39.6)">VDD</text>
<text x="50.7" y="39.6" transform="rotate(-90 50.7 39.6)">VSS(GND)</text>
<text x="53" y="39.6" transform="rotate(-90 53 39.6)">ICSP_DAT/PGD</text>
<text x="55.2" y="39.6" transform="rotate(-90 55.2 39.6)">ICSP_CLK/PGC</text>
<text x="57.5" y="39.6" transform="rotate(-90 57.5 39.6)">LVP</text>
<text x="45.1" y="43.1" transform="rotate(-90 45.1 43.1)">1</text>
<text x="47.4" y="43.1" transform="rotate(-90 47.4 43.1)">2</text>
<text x="49.7" y="43.1" transform="rotate(-90 49.7 43.1)">3</text>
<text x="52" y="43.1" transform="rotate(-90 52 43.1)">4</text>
<text x="54.2" y="43.1" transform="rotate(-90 54.2 43.1)">5</text>
<text x="56.5" y="43.1" transform="rotate(-90 56.5 43.1)">6</text>
<text x="40.5" y="80.3" transform="rotate(-90 40.5 80.3)">P46</text>
<text x="45.1" y="80.3" transform="rotate(-90 45.1 80.3)">P45</text>
<text x="47.4" y="80.3" transform="rotate(-90 47.4 80.3)">P44</text>
<text x="49.7" y="80.3" transform="rotate(-90 49.7 80.3)">P43</text>
<text x="52" y="80.3" transform="rotate(-90 52 80.3)">P42</text>
<text x="54.2" y="80.3" transform="rotate(-90 54.2 80.3)">P41</text>
<text x="56.5" y="80.3" transform="rotate(-90 56.5 80.3)">P40</text>
<text x="58.8" y="80.3" transform="rotate(-90 58.8 80.3)">P39</text>
<text x="61.1" y="80.3" transform="rotate(-90 61.1 80.3)">P38</text>
<text x="63.4" y="80.3" transform="rotate(-90 63.4 80.3)">P37</text>
<text x="65.7" y="80.3" transform="rotate(-90 65.7 80.3)">P36</text>
<text x="68" y="80.3" transform="rotate(-90 68 80.3)">P35</text>
<text x="70.3" y="80.3" transform="rotate(-90 70.3 80.3)">P34</text>
<text x="72.5" y="80.3" transform="rotate(-90 72.5 80.3)">P33</text>
<text x="74.8" y="80.3" transform="rotate(-90 74.8 80.3)">P32</text>
<text x="77.1" y="80.3" transform="rotate(-90 77.1 80.3)">P31</text>
<text x="91.4" y="82.2" transform="rotate(-180 91.4 82.2)">GND9</text>
<text x="97.2" y="83.2" transform="rotate(-180 97.2 83.2)">P30</text>
<text x="41.5" y="89.1" transform="rotate(-90 41.5 89.1)">GND11</text>
<text x="46.1" y="89.1" transform="rotate(-90 46.1 89.1)">GND10</text>
<text x="48.4" y="89.2" transform="rotate(-90 48.4 89.2)">SWDIO</text>
<text x="50.7" y="89.6" transform="rotate(-90 50.7 89.6)">SWCLK</text>
<text x="53" y="87.7" transform="rotate(-90 53 87.7)">P0.24</text>
<text x="55.2" y="87.7" transform="rotate(-90 55.2 87.7)">P0.23</text>
<text x="57.5" y="87.7" transform="rotate(-90 57.5 87.7)">P0.22</text>
<text x="64.4" y="87.7" transform="rotate(-90 64.4 87.7)">P0.19</text>
<text x="69" y="87.7" transform="rotate(-90 69 87.7)">P0.17</text>
<text x="78.1" y="87.7" transform="rotate(-90 78.1 87.7)">P0.13</text>
<text x="91.4" y="86.8" transform="rotate(-180 91.4 86.8)">GND8</text>
<text x="91.4" y="89" transform="rotate(-180 91.4 89)">P0.12</text>
<text x="97.2" y="87.8" transform="rotate(-180 97.2 87.8)">P29</text>
<text x="91.4" y="95.9" transform="rotate(-180 91.4 95.9)">P0.09/NFC1</text>
<text x="91.4" y="93.6" transform="rotate(-180 91.4 93.6)">P0.10/NFC2</text>
<text x="91.4" y="91.3" transform="rotate(-180 91.4 91.3)">P0.11</text>
<text x="97.2" y="94.6" transform="rotate(-180 97.2 94.6)">P26</text>
<text x="97.2" y="92.3" transform="rotate(-180 97.2 92.3)">P27</text>
<text x="97.2" y="90.1" transform="rotate(-180 97.2 90.1)">P28</text>
<text x="59.8" y="96.9" transform="rotate(-90 59.8 96.9)">NRESET*/P0.21</text>
<text x="62.1" y="98.6" transform="rotate(-90 62.1 98.6)">TRACECLK/P0.20</text>
<text x="66.7" y="98.4" transform="rotate(-90 66.7 98.4)">TRACED[0]/P0.18</text>
<text x="71.3" y="98.4" transform="rotate(-90 71.3 98.4)">TRACED[1]/P0.16</text>
<text x="73.6" y="98.4" transform="rotate(-90 73.6 98.4)">TRACED[2]/P0.15</text>
<text x="75.8" y="98.4" transform="rotate(-90 75.8 98.4)">TRACED[3]/P0.14</text>
<text x="91.4" y="98.2" transform="rotate(-180 91.4 98.2)">P0.08</text>
<text x="91.4" y="100.5" transform="rotate(-180 91.4 100.5)">P0.07</text>
<text x="97.2" y="99.2" transform="rotate(-180 97.2 99.2)">P24</text>
<text x="97.2" y="96.9" transform="rotate(-180 97.2 96.9)">P25</text>
<text x="97.2" y="101.5" transform="rotate(-180 97.2 101.5)">P23</text>
<text x="91.4" y="107.4" transform="rotate(-180 91.4 107.4)">P0.04/AIN2</text>
<text x="91.4" y="105.1" transform="rotate(-180 91.4 105.1)">P0.05/AIN3</text>
<text x="91.4" y="102.8" transform="rotate(-180 91.4 102.8)">P0.06</text>
<text x="97.2" y="106.1" transform="rotate(-180 97.2 106.1)">P21</text>
<text x="97.2" y="103.8" transform="rotate(-180 97.2 103.8)">P22</text>
<text x="91.4" y="111.9" transform="rotate(-180 91.4 111.9)">GND7</text>
<text x="91.4" y="109.6" transform="rotate(-180 91.4 109.6)">P0.03/AIN1</text>
<text x="97.2" y="112.9" transform="rotate(-180 97.2 112.9)">P18</text>
<text x="97.2" y="110.6" transform="rotate(-180 97.2 110.6)">P19</text>
<text x="97.2" y="108.4" transform="rotate(-180 97.2 108.4)">P20</text>
<text x="41.5" y="119.7" transform="rotate(-90 41.5 119.7)">GND12</text>
<text x="46.1" y="119.7" transform="rotate(-90 46.1 119.7)">GND1</text>
<text x="48.4" y="119.7" transform="rotate(-90 48.4 119.7)">GND2</text>
<text x="50.7" y="119.7" transform="rotate(-90 50.7 119.7)">GND3</text>
<text x="53" y="119.7" transform="rotate(-90 53 119.7)">GND4</text>
<text x="55.2" y="119.7" transform="rotate(-90 55.2 119.7)">GND5</text>
<text x="57.5" y="119.7" transform="rotate(-90 57.5 119.7)">P0.25</text>
<text x="59.8" y="119.7" transform="rotate(-90 59.8 119.7)">P0.26</text>
<text x="62.1" y="119.7" transform="rotate(-90 62.1 119.7)">P0.27</text>
<text x="64.4" y="119.7" transform="rotate(-90 64.4 119.7)">P0.28/AIN4</text>
<text x="66.7" y="119.7" transform="rotate(-90 66.7 119.7)">P0.29/AIN5</text>
<text x="69" y="119.7" transform="rotate(-90 69 119.7)">P0.30/AIN6</text>
<text x="71.3" y="119.7" transform="rotate(-90 71.3 119.7)">P0.31/AIN7</text>
<text x="73.6" y="119.7" transform="rotate(-90 73.6 119.7)">P0.00/XL1</text>
<text x="75.8" y="119.7" transform="rotate(-90 75.8 119.7)">P0.01/XL2</text>
<text x="78.1" y="119.7" transform="rotate(-90 78.1 119.7)">P0.02/AIN0</text>
<text x="91.4" y="118.8" transform="rotate(-180 91.4 118.8)">GND6</text>
<text x="91.4" y="114.2" transform="rotate(-180 91.4 114.2)">VCC</text>
<text x="97.2" y="119.8" transform="rotate(-180 97.2 119.8)">P16</text>
<text x="97.2" y="115.2" transform="rotate(-180 97.2 115.2)">P17</text>
<text x="40.5" y="125.5" transform="rotate(-90 40.5 125.5)">P47</text>
<text x="45.1" y="124.5" transform="rotate(-90 45.1 124.5)">P1</text>
<text x="47.4" y="124.5" transform="rotate(-90 47.4 124.5)">P2</text>
<text x="49.7" y="124.5" transform="rotate(-90 49.7 124.5)">P3</text>
<text x="52" y="124.5" transform="rotate(-90 52 124.5)">P4</text>
<text x="54.2" y="124.5" transform="rotate(-90 54.2 124.5)">P5</text>
<text x="56.5" y="124.5" transform="rotate(-90 56.5 124.5)">P6</text>
<text x="58.8" y="124.5" transform="rotate(-90 58.8 124.5)">P7</text>
<text x="61.1" y="124.5" transform="rotate(-90 61.1 124.5)">P8</text>
<text x="63.4" y="124.5" transform="rotate(-90 63.4 124.5)">P9</text>
<text x="65.7" y="125.5" transform="rotate(-90 65.7 125.5)">P10</text>
<text x="68" y="125.5" transform="rotate(-90 68 125.5)">P11</text>
<text x="70.3" y="125.5" transform="rotate(-90 70.3 125.5)">P12</text>
<text x="72.5" y="125.5" transform="rotate(-90 72.5 125.5)">P13</text>
<text x="74.8" y="125.5" transform="rotate(-90 74.8 125.5)">P14</text>
<text x="77.1" y="125.5" transform="rotate(-90 77.1 125.5)">P15</text>
<text x="42.8" y="233.6" transform="rotate(-90 42.8 233.6)">4</text>
<text x="45.1" y="233.6" transform="rotate(-90 45.1 233.6)">3</text>
<text x="47.4" y="233.6" transform="rotate(-90 47.4 233.6)">2</text>
<text x="49.7" y="233.6" transform="rotate(-90 49.7 233.6)">1</text>
<text x="46.1" y="238.5" transform="rotate(-90 46.1 238.5)">D+</text>
<text x="48.4" y="238" transform="rotate(-90 48.4 238)">D-</text>
<text x="100" y="236.4" transform="rotate(-90 100 236.4)">P$1</text>
<text x="102.3" y="236.4" transform="rotate(-90 102.3 236.4)">P$2</text>
<text x="104.6" y="236.4" transform="rotate(-90 104.6 236.4)">P$3</text>
<text x="106.9" y="236.4" transform="rotate(-90 106.9 236.4)">P$4</text>
<text x="109.2" y="236.4" transform="rotate(-90 109.2 236.4)">P$5</text>
<text x="111.4" y="236.4" transform="rotate(-90 111.4 236.4)">P$6</text>
<text x="113.7" y="236.4" transform="rotate(-90 113.7 236.4)">P$7</text>
<text x="116" y="236.4" transform="rotate(-90 116 236.4)">P$8</text>
<text x="118.3" y="236.4" transform="rotate(-90 118.3 236.4)">P$9</text>
<text x="120.6" y="236.4" transform="rotate(-90 120.6 236.4)">P$10</text>
<text x="122.9" y="236.4" transform="rotate(-90 122.9 236.4)">P$11</text>
<text x="125.2" y="236.4" transform="rotate(-90 125.2 236.4)">P$12</text>
<text x="43.8" y="240.3" transform="rotate(-90 43.8 240.3)">GND</text>
<text x="50.7" y="240.1" transform="rotate(-90 50.7 240.1)">VCC</text>
</g>
<text font-size="1.9" fill="#800000" x="52.3" y="103.5" transform="rotate(-90 52.3 103.5)">U1</text>
<g font-size="1.9" fill="#808080">
<text x="68.3" y="187" transform="rotate(-90 68.3 187)">D1</text>
<text x="74" y="187" transform="rotate(-90 74 187)">28V-5A</text>
</g>
<g font-size="1.2" fill="#800000">
<text x="86" y="29.7" transform="rotate(-90 86 29.7)">GND</text>
<text x="120.4" y="171.5" transform="rotate(-90 120.4 171.5)">GND</text>
<text x="120.4" y="180.7" transform="rotate(-90 120.4 180.7)">GND</text>
<text x="86" y="196.7" transform="rotate(-90 86 196.7)">GND</text>
<text x="120.4" y="192.1" transform="rotate(-90 120.4 192.1)">GND</text>
</g>
</svg>
